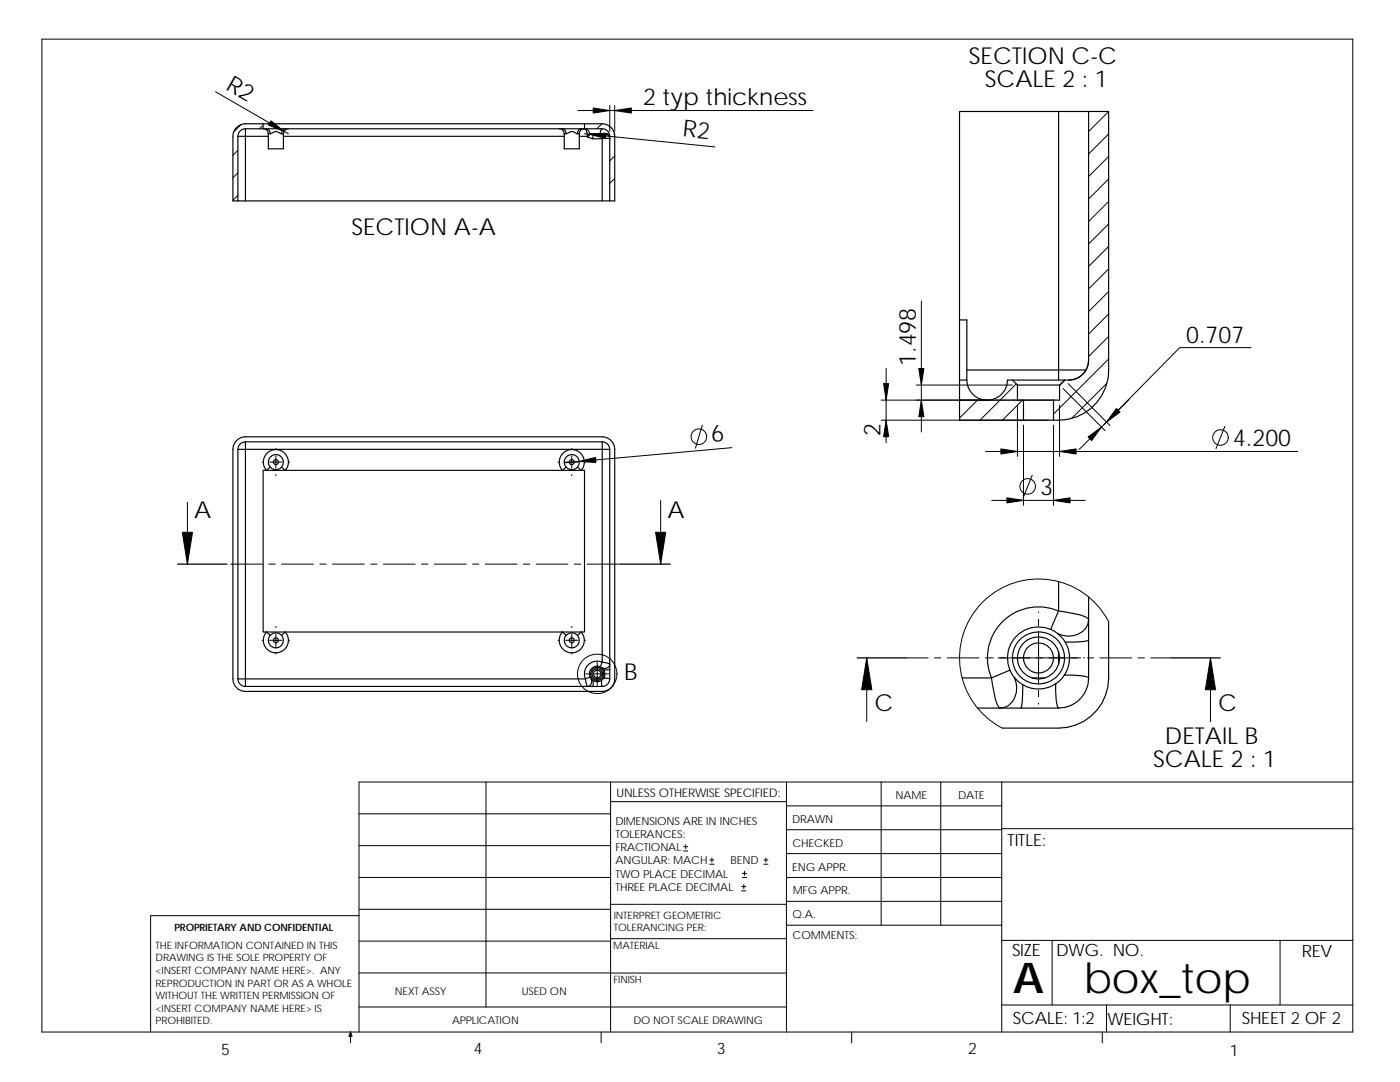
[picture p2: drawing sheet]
<svg xmlns="http://www.w3.org/2000/svg" width="279mm" height="216mm" viewBox="0 0 279 216" stroke-linecap="round" stroke-linejoin="round" font-family="sans-serif">
<g fill="none" stroke="#000" stroke-width=".2">
<path d="M8.4 7.8h261.6v198.1h-261.6zM43 18.3l14.6 8.4M47.5 30l-1 1M47.5 34.5l-1 1M47.5 39l-1 1M48.1 24.8l-1.5 1.6M52.3 25.1l-.5 .6M115.3 22.1h47M116.6 26.7l26.1 2.6M117.3 27.4v.1M120.1 24.7l-1 1M121.7 21v5.2"/>
<path d="M122.6 26.7l-.1 .1M122.7 31.1l-1 1M122.7 35.6l-1 1M122.7 21v5.2M221.3 22.2l-4 4M221.3 26.7l-4 4M221.3 31.2l-4 4M221.3 35.7l-4 4M221.3 40.2l-4 4M221.3 44.7l-4 4M221.3 49.2l-4 4M221.3 53.7l-4 4"/>
<path d="M221.3 58.2l-4 4M175.9 79.8h34.6M176.8 73.5v14.8M182.9 76.8h19.2M183.9 60.1v26.1M195.1 79.8l-3.6 3.6M202.8 76.6l-7.2 7.2M204.1 79.8l-4 4M212.2 77.5l8.3 8.4M212.6 75.8l-1.1 1.1M213.2 76.5l8.3 8.4M220.9 76.5l-7 7"/>
<path d="M221.3 62.7l-4 4M221.3 67.1l-4 4M221.3 71.6l-11.1 11M225.3 79.7l-10 10M249.7 69.4h-14.3l-15.1 15.3M52.3 92.2h.3M53.8 92.2h2.5M55.1 89.5v.2M55.1 91v2.5M55.1 94.7v.3M57.6 92.2h.2M111.4 92.2h.2"/>
<path d="M112.9 92.2h2.5M114.1 89.5v.2M114.1 91v2.5M114.1 94.7v.3M116.6 92.2h.3M131.8 99.9v12.7M140.2 84.8l-1.4 4.6M146.1 89.3l-33.5 3.1M175.9 83.8h33.4M196.7 90.1h62.3M197.9 99.8h18.7M203.1 80.8v10.3"/>
<path d="M204.3 84.8v16M206 94.8l-1.8 4.5M210.2 84.8v16M211.5 80.8v10.3M244.5 85.1l-1.8 4.4M37.4 100.2v12.4M46 112.6h6.4M53.7 112.6h1.2M56.2 112.6h6.3M63.8 112.6h1.3M66.4 112.6h6.3M74 112.6h1.2"/>
<path d="M76.5 112.6h6.4M84.1 112.6h1.3M86.7 112.6h6.3M94.3 112.6h1.3M96.8 112.6h6.4M104.5 112.6h1.2M107 112.6h6.3M114.6 112.6h1.3M117.2 112.6h6.6M52.3 127.8h.3M53.8 127.8h2.5M55.1 125v.3"/>
<path d="M55.1 126.5v2.5M55.1 130.3v.2M57.6 127.8h.2M111.4 127.8h.2M112.9 127.8h2.5M114.1 125v.3M114.1 126.5v2.5M114.1 130.3v.2M116.6 127.8h.3M116.9 134.5h4.6M119.2 132.2v4.6M173 131.3v12.7"/>
<path d="M181 131.3h4.2M186.5 131.3h1.2M189 131.3h6.4M196.6 131.3h1.3M198.1 131.3h.1M199.2 131.3h16.5M207.3 122.1v.2M207.3 123.5v1.3M207.3 126.1v10.4M207.3 137.8v1.2M216.3 131.3h.2M217 131.3h1.2"/>
<path d="M219.5 131.3h6.3M221.3 124.1a15.8 15.8 0 0 0-25.2-4 15.8 15.8 0 0 0 3.9 25.2M227.1 131.3h1.3M229.7 131.3h3.9M241.6 131.3v12.7M97 156v44.9M121.9 156v49.9M121.9 160h35.1M157 156v49.9M175.9 156v28.6M187.7 156v28.6M199.9 156v49.9"/>
<path d="M207.3 140.3v.2M270 156h-198.4v49.9M71.6 175.1h50.3M71.6 168.7h50.3M71.6 162.4h50.3M136.4 169.8h.9M136.4 169h.9M136.8 168.5v.9M141.6 172.4h.9M141.6 171.6h.9M142.1 171.2v.8M148 177.8h.8"/>
<path d="M148 176.9h.8M148.2 175.1h.8M148.2 174.3h.8M148.4 176.5v.8M148.6 173.8v.9M152.4 172.4h.9M152.4 171.6h.9M152.8 171.2v.8M157 175.1h42.9M157 179.9h42.9M157 170.3h42.9M157 165.6h42.9"/>
<path d="M157 160.8h42.9M199.9 165.4h70.1M71.6 187.8h50.3M71.6 181.4h50.3M71.6 194.1h50.3M71.6 182.7h-41.5v23.2M121.9 194.2h35.1M121.9 187.3h35.1M121.9 180.4h35.1M157 184.6h42.9M199.9 187.6h70.1M210 187.6v12.9"/>
<path d="M255.5 187.6v12.9M70 205.9l.3 .9h-.7zM70 205.9v2.2M71.6 200.9h85.4M120 205.9v2.2M170 205.9v2.2M199.9 200.5h70.1M220 205.9v2.2M220.8 200.5v5.4M245.5 200.5v5.4"/>
<circle cx="139.5" cy="87.1" r="1.56"/>
<circle cx="205.1" cy="97.1" r="1.55"/>
<circle cx="243.6" cy="87.3" r="1.56"/>
<circle cx="119.2" cy="134.5" r="3.9"/>
</g>
<g fill="none" stroke="#000" stroke-width=".23">
<path d="M47.5 27.2v12.9M47.5 27.2h1.5M49 25.7a1.51 1.51 0 0 0-1.5 1.5M49 25.7h67.8a1.09 1.09 0 0 1 .9 1h2.1M49 25.7v1.5M49 27.2v12.9M49 27.2h4.6M52.5 24.7l.1 1h.1a1 1 0 0 1 .9 1M53.2 25.7l.5 .3 .2 .7M53.6 26.7v3h3v-3M53.6 26.7h.3M53.9 26.7l.6-.3a1.36 1.36 0 0 1 1.7 .3"/>
<path d="M56.2 26.7h.4M56.6 27.2h56M56.9 25.7l-.5 .3-.2 .7M57.6 25.7h-.2a1.01 1.01 0 0 0-.8 1M111.6 25.7h.2a1 1 0 0 1 .8 1M112.2 25.7l.6 .3 .2 .7M112.6 26.7v3h3v-3M112.6 26.7h.4M113 26.7h.1a1.36 1.36 0 0 1 2 0h.1M115.2 26.7h.4M115.6 27.2h1.7M116 25.7l-.6 .3-.2 .7"/>
<path d="M116.6 25.7h-.2a1.01 1.01 0 0 0-.8 1M116.6 24.7v1h3.6M116.9 25.8l.4 1.4M117.3 27.2l.5 .3 .5 .2M118 26.7l-.7 .5M118.4 26.8l-.1 .9M119.8 26.7a2.21 2.21 0 0 1 1.8 .3l.1 .2M120 26.7l.2 1M120.1 26.7h.6M120.2 25.7l-.3 .2-.1 .8M120.2 27.7v12.4h1.5M120.2 25.7a1.51 1.51 0 0 1 1.5 1.5"/>
<path d="M120.2 27.7h1.5M120.2 27.7h-1.9M120.6 26.7a1.05 1.05 0 0 1 1.1 1 1.02 1.02 0 0 0-1.2-1M121.7 27.2v12.9M211.3 22.2h-19.8v41.6M211.3 22.2h6M211.3 22.2v53.6M217.3 22.2h4v51.6a10.1 10.1 0 0 1-11.1 10M217.3 22.2v49.6M47.5 40.1h-1v-12.9a2.49 2.49 0 0 1 2.5-2.5h71.2a2.49 2.49 0 0 1 2.5 2.5v12.9h-1M47.5 40.1h1.5M49 40.1h71.2"/>
<path d="M191.5 63.8h1.5v12a4 4 0 0 0 4 4M191.5 75.8v4M191.5 79.8v4h12.8M191.5 63.8v12M191.5 75.8h1.5M193 73.8h23.7M202.1 75.8h-1a4 4 0 0 1-4 4h-5.6M202.1 75.8h10.3M202.1 75.8l1 1M203.1 76.8v3h1.2v4M203.1 76.8h8.4M204.3 79.8h5.9"/>
<path d="M211.5 76.8v3h-1.3v4M212.4 75.8l-.9 1M217.3 71.8a4.1 4.1 0 0 1-4.9 4M217.3 71.8a4 4 0 0 1-4 4M47.2 87.9a2.48 2.48 0 0 1 1.8-.7h71.2a2.51 2.51 0 0 1 2.5 2.5v45.8a2.49 2.49 0 0 1-2.5 2.5h-71.2a2.49 2.49 0 0 1-2.5-2.5v-45.8a2.48 2.48 0 0 1 .7-1.8zM47.5 89.7v45.8M47.5 89.7h1.5M49 88.2h-.3a1.49 1.49 0 0 0-1.2 1.5M49 88.2h71.2M49 88.2v1.5M49 89.7h71.2M49 89.7v45.8"/>
<path d="M53.2 93.9h62.8M53.2 93.9h-.7v32.2h.7M53.9 93.2l-.7 .7M56.2 93.2l.7 .7a2.5 2.5 0 0 0-.1-3.5 2.5 2.5 0 0 0-3.5 0 2.5 2.5 0 0 0-.1 3.5M113 93.2l-.8 .7a2.5 2.5 0 0 1 .2-3.5 2.5 2.5 0 0 1 3.4 0 2.5 2.5 0 0 1 .2 3.5M115.2 93.2l.8 .7M116 93.9h.6v32.2h-.6M120.2 88.2h.3a1.49 1.49 0 0 1 1.2 1.5M120.2 88.2v1.5M120.2 89.7v42.4M120.2 89.7h1.5M121.7 89.7v45.8"/>
<path d="M204.3 83.8h5.9M211.3 116v5.9M217.3 119.1v16.2M47.5 135.5v.3a1.49 1.49 0 0 0 1.5 1.2M47.5 135.5h1.5M49 137h71.2M49 135.5h67.8M49 135.5v1.5M53.2 126.1l.7 .7M53.2 126.1h62.8M53.2 126.1a2.5 2.5 0 0 0 .1 3.5 2.5 2.5 0 0 0 3.5 0 2.5 2.5 0 0 0 .1-3.5l-.7 .7M116 126.1l-.8 .7"/>
<path d="M116 126.1a2.5 2.5 0 0 1-.2 3.5 2.5 2.5 0 0 1-3.4 0 2.5 2.5 0 0 1-.2-3.5l.8 .7M116.8 135.5l.4 1.4a.79 .79 0 0 0 .8-.3 .79 .79 0 0 0 0-.9v-.3l.4 .4M117.8 135.1l.2 .3M117.8 135.1l-1 .4M118.4 135.8l-.1 1.2M118.9 135.5h.6M119.8 133a1.57 1.57 0 0 0-1.7 .4 1.57 1.57 0 0 0-.3 1.7M120 135.8a1.58 1.58 0 0 1-1.6 0M120 135.8l.2 1.2M120.1 133.2l.4 .5M120.2 132.1l1 .2a.36 .36 0 0 1 .4 .1 .36 .36 0 0 1 0 .4 1.06 1.06 0 0 1-1.5 .4M120.2 132.1l-.4 .9 .3 .2"/>
<path d="M120.2 132.1a2.55 2.55 0 0 0-2.8 .6 2.55 2.55 0 0 0-.6 2.8M120.2 134.2v.6M120.5 135.3l-.5 .5M121.7 135.5l-.1 .3a1.49 1.49 0 0 1-1.4 1.2M121.7 133.6l-1.2 .1 .2 .8-.2 .8 1.2 .2M201.5 133.7l.9 1.4M201.5 133.7l-3.6 1.6h-5.9M204.1 136.6a15.5 15.5 0 0 1-.4 4.7M206 135.3h2.5M209.7 125.6a6.2 6.2 0 0 0-6.8 1.3 6.2 6.2 0 0 0-1.4 6.8M210.7 136.4a6.2 6.2 0 0 1-6.6 .2M210.7 136.4a10.6 10.6 0 0 0 .6 4.9"/>
<path d="M211.1 126.4l1.5 1.7M211.3 121.9a24.4 24.4 0 0 1 5.6 1.3l.3 .4a3.3 3.3 0 0 1-3 3.3h-1.1l-1-.1-1-.4M211.3 130v2.6M211.3 121.9a10.2 10.2 0 0 0-11.2 2.2 10.2 10.2 0 0 0-2.2 11.2 23.8 23.8 0 0 0 1.3 5.6l.3 .3a3.3 3.3 0 0 0 3.3-3l.1-1-.1-1.1-.4-1 .8 .9 .9 .6M211.3 121.9l-1.6 3.7 1.4 .8M212.4 134.7l-.6 .9-1.1 .8M217.3 127.7a14.1 14.1 0 0 1-4.7 .4 6.2 6.2 0 0 1-.2 6.6 11.1 11.1 0 0 1 4.9 .6M217.3 135.3a6 6 0 0 1-6 6M221.3 124.1v11.2a10 10 0 0 1-10 10h-11.3M195.1 141.3h16.2"/>
<circle cx="55" cy="92.2" r="1.5"/>
<circle cx="55.1" cy="92.2" r=".5"/>
<circle cx="114.1" cy="92.2" r="1.5"/>
<circle cx="114.1" cy="92.2" r=".5"/>
<circle cx="55" cy="127.8" r="1.5"/>
<circle cx="55.1" cy="127.8" r=".5"/>
<circle cx="114.1" cy="127.8" r="1.5"/>
<circle cx="114.1" cy="127.8" r=".5"/>
<circle cx="119.2" cy="134.5" r="1.05"/>
<circle cx="119.2" cy="134.5" r=".76"/>
<circle cx="119.2" cy="134.5" r="1.3"/>
<circle cx="207.2" cy="131.3" r="4.2"/>
<circle cx="207.3" cy="131.3" r="3"/>
<circle cx="207.3" cy="131.3" r="5.2"/>
</g>
<g fill="#000" stroke="#000" stroke-width=".2">
<path d="M36.4 106.2h2l-1 6.4zM130.8 106.2h2.1l-1.1 6.4zM173 131.3l1 6.3h-2zM241.6 131.3l1 6.3h-2z"/>
<path d="M54.1 24.1l2.6 2.1-3.1-1.2z" fill-rule="evenodd"/>
<path d="M117.6 26.8l3.4-.2-.1 1z" fill-rule="evenodd"/>
<path d="M118.4 21.5l3.3 .6-3.3 .5z" fill-rule="evenodd"/>
<path d="M122.7 22.1l3.3-.6v1.1z" fill-rule="evenodd"/>
<path d="M176.3 76.5h1.1l-.6 3.3z" fill-rule="evenodd"/>
<path d="M183.9 79.8l.5 3.3h-1z" fill-rule="evenodd"/>
<path d="M183.4 73.5h1l-.5 3.3z" fill-rule="evenodd"/>
<path d="M115.6 92.1l3.3-.8v1z" fill-rule="evenodd"/>
<path d="M176.8 83.8l.6 3.3h-1.1z" fill-rule="evenodd"/>
<path d="M199.7 89.6l3.4 .5-3.4 .5z" fill-rule="evenodd"/>
<path d="M201 99.3l3.3 .5-3.3 .6z" fill-rule="evenodd"/>
<path d="M210.2 99.8l3.4-.5v1.1z" fill-rule="evenodd"/>
<path d="M211.5 90.1l3.3-.5v1z" fill-rule="evenodd"/>
<path d="M217.1 87.2l2.7-2-2 2.7z" fill-rule="evenodd"/>
<path d="M222.8 81.5l.7 .7-2.7 2z" fill-rule="evenodd"/>
</g>
<path d="M35.4 112.6h10M123.8 112.6h10M171 131.3h10M233.6 131.3h10" fill="none" stroke="#000" stroke-width=".25"/>
<g font-size="8.5">
<text x="202.2" y="198.2">A</text>
<text x="216.3" y="198.1">box_top</text>
</g>
<g font-size="4.7">
<text x="44.9" y="17.7" transform="rotate(30 44.9 17.7)">R2</text>
<text x="193.4" y="12.8">SECTION C-C</text>
<text x="196.5" y="17.3">SCALE 2 : 1</text>
<text x="128.4" y="21">2 typ thickness</text>
<text x="136.2" y="27.2" transform="rotate(6 136.2 27.2)">R2</text>
<text x="70.1" y="46.9">SECTION A-A</text>
<text x="236.7" y="68.3">0.707</text>
<text x="182.8" y="73" transform="rotate(-90 182.8 73)">1.498</text>
<text x="142.1" y="88.1" transform="rotate(-5 142.1 88.1)">6</text>
<text x="175.7" y="87.1" transform="rotate(-90 175.7 87.1)">2</text>
<text x="246.1" y="89">4.200</text>
<text x="207.6" y="98.8">3</text>
<text x="38.8" y="103.4">A</text>
<text x="133.2" y="103.4">A</text>
<text x="124.5" y="135.7">B</text>
<text x="174.5" y="141.9">C</text>
<text x="243.1" y="141.9">C</text>
<text x="232.5" y="148.5">DETAIL B</text>
<text x="230.1" y="153">SCALE 2 : 1</text>
</g>
<g font-size="3.4">
<text x="201.1" y="168.8">TITLE:</text>
<text x="202" y="190.8">SIZE</text>
<text x="210.8" y="190.8">DWG. NO.</text>
<text x="259.8" y="190.9">REV</text>
<text x="202.1" y="204.4">SCALE: 1:2</text>
<text x="221" y="204.5">WEIGHT:</text>
<text x="247.8" y="204.4">SHEET 2 OF 2</text>
</g>
<g font-size="3.2">
<text x="44.2" y="210.4">5</text>
<text x="94.6" y="210.3">4</text>
<text x="143" y="210.4">3</text>
<text x="193.2" y="210.4">2</text>
<text x="245.4" y="210.7">1</text>
</g>
<text font-size="2.4" x="123" y="158.9">UNLESS OTHERWISE SPECIFIED:</text>
<g font-size="2.2">
<text x="178.7" y="159.4">NAME</text>
<text x="191.2" y="159.4">DATE</text>
<text x="122.8" y="164.5">DIMENSIONS ARE IN INCHES</text>
<text x="122.8" y="167.2">TOLERANCES:</text>
<text x="158.1" y="164.2">DRAWN</text>
<text x="122.8" y="169.8">FRACTIONAL</text>
<text x="122.8" y="172.5">ANGULAR: MACH</text>
<text x="145.8" y="172.5">BEND</text>
<text x="158.1" y="173.7">ENG APPR.</text>
<text x="158.1" y="169.1">CHECKED</text>
<text x="122.8" y="177.8">THREE PLACE DECIMAL</text>
<text x="122.8" y="175.1">TWO PLACE DECIMAL</text>
<text x="158.2" y="178.5">MFG APPR.</text>
<text x="158.2" y="183.2">Q.A.</text>
<text x="158.2" y="187.4">COMMENTS:</text>
</g>
<g font-size="2.1">
<text x="78.8" y="198.5">NEXT ASSY</text>
<text x="104.1" y="198.5">USED ON</text>
<text x="90.2" y="204.3">APPLICATION</text>
<text x="126.4" y="204.4">DO NOT SCALE DRAWING</text>
</g>
<g font-size="2">
<text x="34.8" y="185.7">PROPRIETARY AND CONFIDENTIAL</text>
<text x="122.5" y="183.3">INTERPRET GEOMETRIC</text>
<text x="122.5" y="185.9">TOLERANCING PER:</text>
<text x="31.1" y="189.3">THE INFORMATION CONTAINED IN THIS</text>
<text x="31.1" y="191.8">DRAWING IS THE SOLE PROPERTY OF</text>
<text x="122.4" y="189.4">MATERIAL</text>
<text x="31.1" y="194.3">&lt;INSERT COMPANY NAME HERE&gt;. ANY</text>
<text x="31.1" y="196.9">REPRODUCTION IN PART OR AS A WHOLE</text>
<text x="122.4" y="196.2">FINISH</text>
<text x="31.1" y="199.4">WITHOUT THE WRITTEN PERMISSION OF</text>
<text x="31.1" y="201.9">&lt;INSERT COMPANY NAME HERE&gt; IS</text>
<text x="31.1" y="204.4">PROHIBITED.</text>
</g>
</svg>
